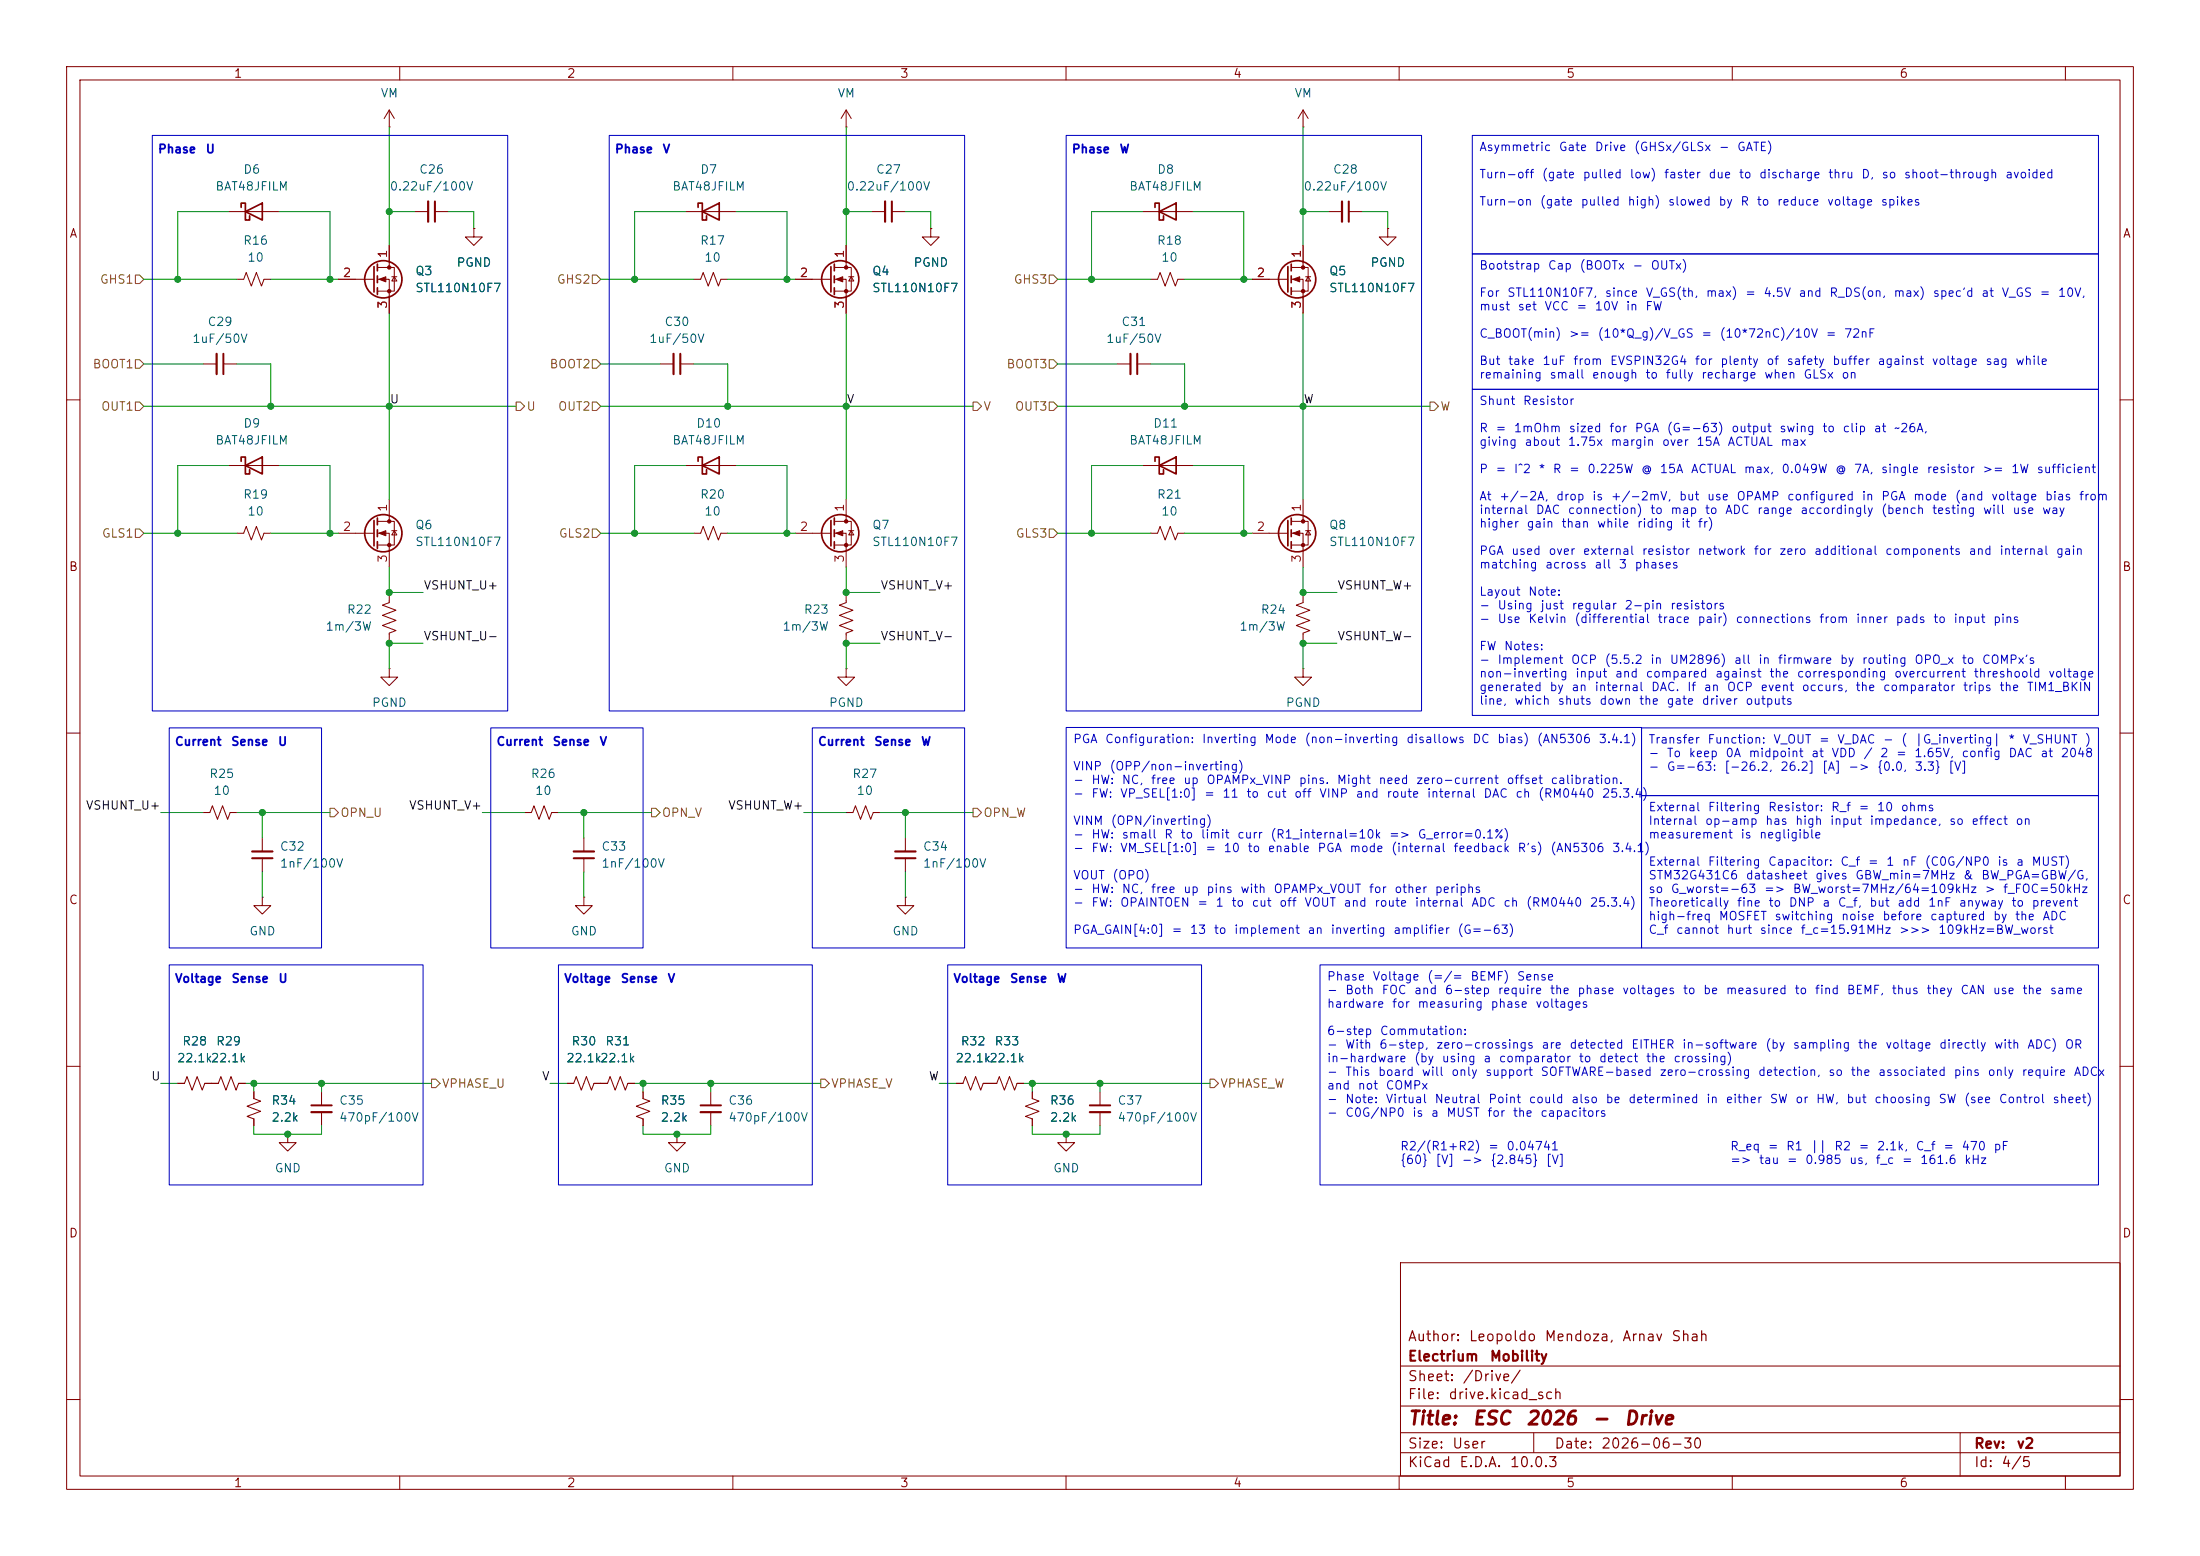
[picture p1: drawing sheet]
<svg xmlns="http://www.w3.org/2000/svg" width="330mm" height="233mm" viewBox="0 0 330 233" stroke-linecap="round" stroke-linejoin="round" font-family="sans-serif">
<g fill="none" stroke="#840000" stroke-width=".15">
<path d="M10 10h310.2v213.5h-310.2zM12 12h306.2v209.5h-306.2zM58.4 19h.1M58.4 16.5l-.7 1.3M58.4 16.5l.8 1.3M58.4 16.5v2.5M60 10v2M110 10v2M127 19h.1M127 16.5l-.8 1.3M127 16.5l.8 1.3M127 16.5v2.5"/>
<path d="M160 10v2M195.6 19h.1M195.6 16.5l-.8 1.3M195.6 16.5l.7 1.3M195.6 16.5v2.5M210 10v2M260 10v2M310 10v2M34.3 31.7h7.6M58.4 36.8v3.3M62.2 31.7h2.1M65.3 31.7h2"/>
<path d="M71.1 34.3v1.3h1.3l-1.3 1.2-1.3-1.2h1.3M71.1 34.3h.1M102.9 31.7h7.6M127 36.8v3.3M130.8 31.7h2M133.9 31.7h2M139.7 34.3v1.3h1.3l-1.3 1.2-1.3-1.2h1.3M139.7 34.3h.1M171.4 31.7h7.7M195.6 36.8v3.3M199.4 31.7h2M202.4 31.7h2.1"/>
<path d="M208.3 34.3v1.3h1.2l-1.2 1.2-1.3-1.2h1.3M208.3 34.3h.1M10 60h2M30.5 54.6h2M33.5 54.6h2.1M35.6 41.9h1l.4-1 .7 2 .8-2 .7 2 .4-1h1M50.8 41.9h5.3M56.6 40.1h2.6v3.6h-2.6M56.6 41.9h1.8v5.1M58.8 41.5h.8M59.2 41.5l.4 .7h-.8zM99.1 54.6h2"/>
<path d="M102.1 54.6h2M104.1 41.9h1.1l.3-1 .8 2 .8-2 .7 2 .4-1h1M119.4 41.9h5.3M125.2 40.1h2.6v3.6h-2.6M125.2 41.9h1.8v5.1M127.4 41.5h.7M127.8 41.5l.3 .7h-.7zM167.6 54.6h2.1M170.7 54.6h2M172.7 41.9h1l.4-1 .8 2 .7-2 .8 2 .4-1h1M188 41.9h5.3M193.8 40.1h2.5v3.6h-2.5"/>
<path d="M193.8 41.9h1.8v5.1M196 41.5h.7M196.3 41.5l.4 .7h-.7zM318.2 60h2M34.3 69.8h7.6M56.6 78.2h2.6v3.6h-2.6M58.4 74.9v3.3M58.8 79.6h.8M59.2 79.6l.4 .7h-.8zM102.9 69.8h7.6M125.2 78.2h2.6v3.6h-2.6M127 74.9v3.3"/>
<path d="M127.4 79.6h.7M127.8 79.6l.3 .7h-.7zM171.4 69.8h7.7M193.8 78.2h2.5v3.6h-2.5M195.6 74.9v3.3M196 79.6h.7M196.3 79.6l.4 .7h-.7zM35.6 80h1l.4-1 .7 2 .8-2 .7 2 .4-1h1M50.8 80h5.3M56.6 80h1.8v5.1M58.4 88.9v1.5l-1 .4 2 .8-2 .7 2 .8-2 .8 2 .7-1 .4v1.5M104.1 80h1.1l.3-1 .8 2 .8-2 .7 2 .4-1h1"/>
<path d="M119.4 80h5.3M125.2 80h1.8v5.1M127 88.9v1.5l-1 .4 2 .8-2 .7 2 .8-2 .8 2 .7-1 .4v1.5M172.7 80h1l.4-1 .8 2 .7-2 .8 2 .4-1h1M188 80h5.3M193.8 80h1.8v5.1M195.6 88.9v1.5l-1 .4 2 .8-2 .7 2 .8-2 .8 2 .7-1 .4v1.5M10 110h2M58.4 100.3v1.3h1.3l-1.3 1.3-1.3-1.3h1.3M58.4 100.3h.1M127 100.3v1.3h1.3l-1.3 1.3-1.3-1.3h1.3M127 100.3h.1"/>
<path d="M195.6 100.3v1.3h1.2l-1.2 1.3-1.3-1.3h1.3M195.6 100.3h.1M318.2 110h2M30.5 121.9h1l.4-1 .7 2 .8-2 .8 2 .3-1h1.1M39.4 134.6v1.3h1.2l-1.2 1.3-1.3-1.3h1.3M39.4 134.6h.1M39.4 125.7v2.1M39.4 128.8v2M78.7 121.9h1.1l.3-1 .8 2 .8-2 .7 2 .4-1h1M87.6 134.6v1.3h1.3l-1.3 1.3-1.2-1.3h1.2M87.6 134.6h.1M87.6 125.7v2.1"/>
<path d="M87.6 128.8v2M127 121.9h1l.4-1 .8 2 .7-2 .8 2 .4-1h1M135.9 134.6v1.3h1.3l-1.3 1.3-1.3-1.3h1.3M135.9 134.6h.1M135.9 125.7v2.1M135.9 128.8v2M10 160h2M318.2 160h2M26.7 162.6h1l.4-1.1 .7 2.1 .8-2.1 .8 2.1 .3-1h2.1l.3-1.1 .8 2.1 .8-2.1 .7 2.1 .4-1h1M38.1 163.8v1l1 .4-2 .8 2 .8-2 .7 1 .4v1M43.2 170.2v1.2h1.2l-1.2 1.3-1.3-1.3h1.3M43.2 170.2h.1"/>
<path d="M48.3 163.8v2.1M48.3 166.9v2M85.1 162.6h1l.4-1.1 .7 2.1 .8-2.1 .8 2.1 .4-1h2l.4-1.1 .7 2.1 .8-2.1 .8 2.1 .3-1h1M96.5 163.8v1l1 .4-2 .8 2 .8-2 .7 1 .4v1M101.6 170.2v1.2h1.3l-1.3 1.3-1.3-1.3h1.3M101.6 170.2h.1M106.7 163.8v2.1M106.7 166.9v2M143.5 162.6h1l.4-1.1 .8 2.1 .7-2.1 .8 2.1 .4-1h2l.4-1.1 .7 2.1 .8-2.1 .8 2.1 .4-1h1M154.9 163.8v1l1.1 .4-2.1 .8 2.1 .8-2.1 .7 1 .4v1M160 170.2v1.2h1.3l-1.3 1.3-1.3-1.3h1.3M160 170.2h.1"/>
<path d="M165.1 163.8v2.1M165.1 166.9v2M210.2 189.5h108v32h-108zM10 210h2M210.2 218h108M210.2 215h108M210.2 211h108M210.2 205h108M230.2 215v3M294.2 215v6.5M318.2 210h2M60 221.5v2"/>
<path d="M110 221.5v2M160 221.5v2M210 221.5v2M260 221.5v2M310 221.5v2"/>
</g>
<path d="M65.3 30.2v3.1M133.9 30.2v3.1M202.4 30.2v3.1M33.5 53.1v3M102.1 53.1v3M170.7 53.1v3M37.8 128.8h3.1M86.1 128.8h3.1M134.4 128.8h3M46.7 165.9h3.1M105.2 165.9h3M163.6 165.9h3" fill="none" stroke="#840000" stroke-width=".3"/>
<path d="M64.3 30.2v3.1M132.8 30.2v3.1M201.4 30.2v3.1M32.5 53.1v3M101.1 53.1v3M169.7 53.1v3M37.8 127.8h3.1M86.1 127.8h3.1M134.4 127.8h3M46.7 166.9h3.1M105.2 166.9h3M163.6 166.9h3" fill="none" stroke="#840000" stroke-width=".33"/>
<g fill="none" stroke="#840000" stroke-width=".25">
<path d="M36.2 31.1v-.6h.6v2.5h.7v-.6M36.8 31.7l2.6-1.2v2.5zM56.6 39.6v1M104.8 31.1v-.6h.6v2.5h.6v-.6M105.4 31.7l2.5-1.2v2.5zM125.2 39.6v1M173.4 31.1v-.6h.6v2.5h.6v-.6M174 31.7l2.5-1.2v2.5zM193.8 39.6v1M56.1 40v3.8M56.6 41.4v1M56.6 43.2v1"/>
<path d="M124.7 40v3.8M125.2 41.4v1M125.2 43.2v1M193.3 40v3.8M193.8 41.4v1M193.8 43.2v1M36.2 69.2v-.6h.6v2.5h.7v-.6M36.8 69.8l2.6-1.2v2.5zM56.1 78.1v3.8M56.6 77.7v1M56.6 79.5v1M104.8 69.2v-.6h.6v2.5h.6v-.6"/>
<path d="M105.4 69.8l2.5-1.2v2.5zM124.7 78.1v3.8M125.2 77.7v1M125.2 79.5v1M173.4 69.2v-.6h.6v2.5h.6v-.6M174 69.8l2.5-1.2v2.5zM193.3 78.1v3.8M193.8 77.7v1M193.8 79.5v1M56.6 81.3v1M125.2 81.3v1M193.8 81.3v1"/>
<circle cx="57.5" cy="41.9" r="2.79"/>
<circle cx="126.1" cy="41.9" r="2.79"/>
<circle cx="194.7" cy="41.9" r="2.79"/>
<circle cx="57.5" cy="80" r="2.79"/>
<circle cx="126.1" cy="80" r="2.79"/>
<circle cx="194.7" cy="80" r="2.79"/>
</g>
<g fill="#840000" stroke="#840000" stroke-width=".15">
<path d="M125.5 41.9l1-.4v.8z"/>
<path d="M56.9 41.9l1-.4v.8z"/>
<path d="M125.5 80l1-.4v.8z"/>
<path d="M194.1 80l1-.4v.8z"/>
<path d="M194.1 41.9l1-.4v.8z"/>
<path d="M56.9 80l1-.4v.8z"/>
<circle cx="127" cy="40.1" r=".25"/>
<circle cx="127" cy="43.7" r=".25"/>
<circle cx="58.4" cy="40.1" r=".25"/>
<circle cx="58.4" cy="43.7" r=".25"/>
<circle cx="127" cy="78.2" r=".25"/>
<circle cx="127" cy="81.8" r=".25"/>
<circle cx="195.6" cy="78.2" r=".25"/>
<circle cx="195.6" cy="81.8" r=".25"/>
<circle cx="195.6" cy="40.1" r=".25"/>
<circle cx="195.6" cy="43.7" r=".25"/>
<circle cx="58.4" cy="78.2" r=".25"/>
<circle cx="58.4" cy="81.8" r=".25"/>
</g>
<g fill="none" stroke="#725600" stroke-width=".15">
<path d="M20.3 41.3h.7l.6 .6-.6 .6h-.7zM20.3 54h.7l.6 .6-.6 .6h-.7zM88.9 41.3h.6l.7 .6-.7 .6h-.6zM88.9 54h.6l.7 .6-.7 .6h-.6zM157.5 41.3h.6l.6 .6-.6 .6h-.6zM157.5 54h.6l.6 .6-.6 .6h-.6zM20.3 60.3h.7l.6 .7-.6 .6h-.7zM20.3 79.4h.7l.6 .6-.6 .6h-.7zM77.5 60.3h.6l.6 .7-.6 .6h-.6zM88.9 60.3h.6l.7 .7-.7 .6h-.6zM88.9 79.4h.6l.7 .6-.7 .6h-.6zM146 60.3h.7l.6 .7-.6 .6h-.7z"/>
<path d="M157.5 79.4h.6l.6 .6-.6 .6h-.6zM157.5 60.3h.6l.6 .7-.6 .6h-.6zM214.6 60.3h.7l.6 .7-.6 .6h-.7zM49.5 121.3h.7l.6 .6-.6 .7h-.7zM97.8 121.3h.6l.7 .6-.7 .7h-.6zM146 121.3h.7l.6 .6-.6 .7h-.7zM64.8 161.9h.6l.6 .7-.6 .6h-.6zM123.2 161.9h.6l.7 .7-.7 .6h-.6zM181.6 161.9h.6l.7 .7-.7 .6h-.6z"/>
</g>
<g fill="none" stroke="#009600" stroke-width=".15">
<path d="M58.4 19v17.8M127 19v17.8M195.6 19v17.8M34.3 31.7h-7.6v10.2M41.9 31.7h7.6v10.2M58.4 31.7h3.8M67.3 31.7h3.8v2.6M102.9 31.7h-7.7v10.2M110.5 31.7h7.6v10.2M127 31.7h3.8M135.9 31.7h3.8v2.6M171.4 31.7h-7.6v10.2"/>
<path d="M179.1 31.7h7.6v10.2M195.6 31.7h3.8M204.5 31.7h3.8v2.6M21.6 54.6h8.9M21.6 41.9h14M35.6 54.6h5v6.4M40.6 41.9h10.2M58.4 47v27.9M90.2 54.6h8.9M90.2 41.9h13.9M104.1 54.6h5.1v6.4M109.2 41.9h10.2"/>
<path d="M127 47v27.9M158.7 54.6h8.9M158.7 41.9h14M172.7 54.6h5.1v6.4M177.8 41.9h10.2M195.6 47v27.9M21.6 61h55.9M34.3 69.8h-7.6v10.2M41.9 69.8h7.6v10.2M90.2 61h55.8M102.9 69.8h-7.7v10.2M110.5 69.8h7.6v10.2"/>
<path d="M158.7 61h55.9M171.4 69.8h-7.6v10.2M179.1 69.8h7.6v10.2M21.6 80h14M40.6 80h10.2M58.4 85.1v3.8h5.1M63.5 96.5h-5.1v3.8M90.2 80h13.9M109.2 80h10.2M127 85.1v3.8h5.1M132.1 96.5h-5.1v3.8M158.7 80h14"/>
<path d="M177.8 80h10.2M195.6 85.1v3.8h5.1M200.7 96.5h-5.1v3.8M24.1 121.9h6.4M35.6 121.9h13.9M39.4 121.9v3.8M39.4 130.8v3.8M72.4 121.9h6.3M83.8 121.9h14M87.6 121.9v3.8M87.6 130.8v3.8M120.6 121.9h6.4"/>
<path d="M132.1 121.9h13.9M135.9 121.9v3.8M135.9 130.8v3.8M24.1 162.6h2.6M36.8 162.6h28M38.1 168.9v1.3h10.2v-1.3M38.1 162.6v1.2M48.3 162.6v1.2M82.5 162.6h2.6M95.2 162.6h28M96.5 168.9v1.3h10.2v-1.3M96.5 162.6v1.2"/>
<path d="M106.7 162.6v1.2M141 162.6h2.5M153.7 162.6h27.9M154.9 168.9v1.3h10.2v-1.3M154.9 162.6v1.2M165.1 162.6v1.2"/>
</g>
<g fill="none" stroke="#0000c2" stroke-width=".15">
<path d="M22.9 20.3h53.3v86.4h-53.3zM91.4 20.3h53.4v86.4h-53.4zM160 20.3h53.4v86.4h-53.4zM221 38.1h94v20.3h-94zM221 20.3h94v17.8h-94zM221 58.4h94v49h-94zM25.4 109.2h22.9v33h-22.9zM73.7 109.2h22.8v33h-22.8zM121.9 109.2h22.9v33h-22.9zM160 109.2h86.4v33h-86.4zM246.4 119.4h68.6v22.8h-68.6zM246.4 109.2h68.6v10.2h-68.6z"/>
<path d="M25.4 144.8h38.1v33h-38.1zM83.8 144.8h38.1v33h-38.1zM142.2 144.8h38.1v33h-38.1zM198.1 144.8h116.9v33h-116.9z"/>
</g>
<g fill="#009600" stroke="#009600" stroke-width=".15">
<circle cx="43.2" cy="170.2" r=".46"/>
<circle cx="48.3" cy="162.6" r=".46"/>
<circle cx="39.4" cy="121.9" r=".46"/>
<circle cx="38.1" cy="162.6" r=".46"/>
<circle cx="26.7" cy="41.9" r=".46"/>
<circle cx="49.5" cy="80" r=".46"/>
<circle cx="26.7" cy="80" r=".46"/>
<circle cx="58.4" cy="96.5" r=".46"/>
<circle cx="58.4" cy="88.9" r=".46"/>
<circle cx="58.4" cy="31.7" r=".46"/>
<circle cx="40.6" cy="61" r=".46"/>
<circle cx="58.4" cy="61" r=".46"/>
<circle cx="49.5" cy="41.9" r=".46"/>
<circle cx="95.2" cy="41.9" r=".46"/>
<circle cx="118.1" cy="41.9" r=".46"/>
<circle cx="109.2" cy="61" r=".46"/>
<circle cx="95.2" cy="80" r=".46"/>
<circle cx="118.1" cy="80" r=".46"/>
<circle cx="127" cy="88.9" r=".46"/>
<circle cx="135.9" cy="121.9" r=".46"/>
<circle cx="87.6" cy="121.9" r=".46"/>
<circle cx="127" cy="96.5" r=".46"/>
<circle cx="106.7" cy="162.6" r=".46"/>
<circle cx="101.6" cy="170.2" r=".46"/>
<circle cx="96.5" cy="162.6" r=".46"/>
<circle cx="165.1" cy="162.6" r=".46"/>
<circle cx="160" cy="170.2" r=".46"/>
<circle cx="154.9" cy="162.6" r=".46"/>
<circle cx="127" cy="31.7" r=".46"/>
<circle cx="163.8" cy="41.9" r=".46"/>
<circle cx="186.7" cy="80" r=".46"/>
<circle cx="163.8" cy="80" r=".46"/>
<circle cx="127" cy="61" r=".46"/>
<circle cx="195.6" cy="96.5" r=".46"/>
<circle cx="195.6" cy="88.9" r=".46"/>
<circle cx="177.8" cy="61" r=".46"/>
<circle cx="195.6" cy="61" r=".46"/>
<circle cx="186.7" cy="41.9" r=".46"/>
<circle cx="195.6" cy="31.7" r=".46"/>
</g>
<g font-size="2" fill="#840000">
<text x="211.2" y="214.3">Title:</text>
<text x="220.9" y="214.3">ESC</text>
<text x="228.9" y="214.3">2026</text>
<text x="238.8" y="214.3">-</text>
<text x="243.6" y="214.3">Drive</text>
</g>
<g font-size="1.5" fill="#840000">
<text x="211.2" y="201.6">Author:</text>
<text x="220.4" y="201.6">Leopoldo</text>
<text x="231.7" y="201.6">Mendoza,</text>
<text x="243.4" y="201.6">Arnav</text>
<text x="250.8" y="201.6">Shah</text>
<text x="211.2" y="207.6">Sheet:</text>
<text x="211.2" y="204.6">Electrium</text>
<text x="219.4" y="207.6">/Drive/</text>
<text x="223.5" y="204.6">Mobility</text>
<text x="211.2" y="210.3">File:</text>
<text x="217.3" y="210.3">drive.kicad_sch</text>
<text x="211.2" y="220.5">KiCad</text>
<text x="211.2" y="217.7">Size:</text>
<text x="217.9" y="217.7">User</text>
<text x="218.9" y="220.5">E.D.A.</text>
<text x="226.5" y="220.5">10.0.3</text>
<text x="233.2" y="217.7">Date:</text>
<text x="240.2" y="217.7">2026-06-30</text>
<text x="296.2" y="217.7">Rev:</text>
<text x="296.2" y="220.5">Id:</text>
<text x="300.3" y="220.5">4/5</text>
<text x="302.6" y="217.7">v2</text>
</g>
<g font-size="1.3" fill="#840000">
<text x="35" y="12">1</text>
<text x="85" y="12">2</text>
<text x="135" y="12">3</text>
<text x="185" y="12">4</text>
<text x="235" y="12">5</text>
<text x="285" y="12">6</text>
<text x="10.3" y="36">A</text>
<text x="318.5" y="36">A</text>
<text x="10.3" y="86">B</text>
<text x="318.5" y="86">B</text>
<text x="10.3" y="136">C</text>
<text x="318.5" y="136">C</text>
<text x="10.3" y="186">D</text>
<text x="318.5" y="186">D</text>
<text x="35" y="223.5">1</text>
<text x="85" y="223.5">2</text>
<text x="135" y="223.5">3</text>
<text x="185" y="223.5">4</text>
<text x="235" y="223.5">5</text>
<text x="285" y="223.5">6</text>
</g>
<g font-size="1.3" fill="#006464">
<text x="57" y="14.9">VM</text>
<text x="125.6" y="14.9">VM</text>
<text x="194.2" y="14.9">VM</text>
<text x="32.2" y="28.9">BAT48JFILM</text>
<text x="36.4" y="26.4">D6</text>
<text x="58.4" y="28.9">0.22uF/100V</text>
<text x="62.8" y="26.4">C26</text>
<text x="100.8" y="28.9">BAT48JFILM</text>
<text x="105" y="26.4">D7</text>
<text x="127" y="28.9">0.22uF/100V</text>
<text x="131.4" y="26.4">C27</text>
<text x="169.4" y="28.9">BAT48JFILM</text>
<text x="173.6" y="26.4">D8</text>
<text x="195.6" y="28.9">0.22uF/100V</text>
<text x="200" y="26.4">C28</text>
<text x="36.4" y="37">R16</text>
<text x="37" y="39.6">10</text>
<text x="62.2" y="41.6">Q3</text>
<text x="68.4" y="40.3">PGND</text>
<text x="105" y="37">R17</text>
<text x="105.6" y="39.6">10</text>
<text x="130.8" y="41.6">Q4</text>
<text x="137" y="40.3">PGND</text>
<text x="173.6" y="37">R18</text>
<text x="174.2" y="39.6">10</text>
<text x="199.4" y="41.6">Q5</text>
<text x="205.6" y="40.3">PGND</text>
<text x="62.2" y="44.2">STL110N10F7</text>
<text x="130.8" y="44.2">STL110N10F7</text>
<text x="199.4" y="44.2">STL110N10F7</text>
<text x="28.8" y="51.8">1uF/50V</text>
<text x="31.1" y="49.2">C29</text>
<text x="97.3" y="51.8">1uF/50V</text>
<text x="99.6" y="49.2">C30</text>
<text x="165.9" y="51.8">1uF/50V</text>
<text x="168.2" y="49.2">C31</text>
<text x="36.4" y="64.5">D9</text>
<text x="104.4" y="64.5">D10</text>
<text x="173" y="64.5">D11</text>
<text x="32.2" y="67">BAT48JFILM</text>
<text x="100.8" y="67">BAT48JFILM</text>
<text x="169.4" y="67">BAT48JFILM</text>
<text x="36.4" y="75.1">R19</text>
<text x="37" y="77.7">10</text>
<text x="105" y="75.1">R20</text>
<text x="105.6" y="77.7">10</text>
<text x="173.6" y="75.1">R21</text>
<text x="174.2" y="77.7">10</text>
<text x="62.2" y="82.3">STL110N10F7</text>
<text x="62.2" y="79.7">Q6</text>
<text x="130.8" y="82.3">STL110N10F7</text>
<text x="130.8" y="79.7">Q7</text>
<text x="199.4" y="82.3">STL110N10F7</text>
<text x="199.4" y="79.7">Q8</text>
<text x="48.8" y="95">1m/3W</text>
<text x="52" y="92.4">R22</text>
<text x="117.4" y="95">1m/3W</text>
<text x="120.6" y="92.4">R23</text>
<text x="185.9" y="95">1m/3W</text>
<text x="189.1" y="92.4">R24</text>
<text x="55.7" y="106.4">PGND</text>
<text x="124.3" y="106.4">PGND</text>
<text x="192.9" y="106.4">PGND</text>
<text x="31.3" y="117">R25</text>
<text x="32" y="119.6">10</text>
<text x="79.6" y="117">R26</text>
<text x="80.2" y="119.6">10</text>
<text x="127.8" y="117">R27</text>
<text x="128.5" y="119.6">10</text>
<text x="41.9" y="130.5">1nF/100V</text>
<text x="41.9" y="128">C32</text>
<text x="90.2" y="130.5">1nF/100V</text>
<text x="90.2" y="128">C33</text>
<text x="138.4" y="130.5">1nF/100V</text>
<text x="138.4" y="128">C34</text>
<text x="37.3" y="140.7">GND</text>
<text x="85.6" y="140.7">GND</text>
<text x="133.9" y="140.7">GND</text>
<text x="26.5" y="159.7">22.1k22.1k</text>
<text x="27.3" y="157.2">R28</text>
<text x="32.3" y="157.2">R29</text>
<text x="84.9" y="159.7">22.1k22.1k</text>
<text x="85.7" y="157.2">R30</text>
<text x="90.8" y="157.2">R31</text>
<text x="143.3" y="159.7">22.1k22.1k</text>
<text x="144.1" y="157.2">R32</text>
<text x="149.2" y="157.2">R33</text>
<text x="40.6" y="166.1">R34</text>
<text x="50.8" y="166.1">C35</text>
<text x="99.1" y="166.1">R35</text>
<text x="109.2" y="166.1">C36</text>
<text x="157.5" y="166.1">R36</text>
<text x="167.6" y="166.1">C37</text>
<text x="40.6" y="168.6">2.2k</text>
<text x="50.8" y="168.6">470pF/100V</text>
<text x="99.1" y="168.6">2.2k</text>
<text x="109.2" y="168.6">470pF/100V</text>
<text x="157.5" y="168.6">2.2k</text>
<text x="167.6" y="168.6">470pF/100V</text>
<text x="41.1" y="176.2">GND</text>
<text x="99.6" y="176.2">GND</text>
<text x="158" y="176.2">GND</text>
</g>
<g font-size="1.3" fill="#0000c2">
<text x="23.6" y="23.3">Phase</text>
<text x="30.8" y="23.3">U</text>
<text x="92.2" y="23.3">Phase</text>
<text x="99.4" y="23.3">V</text>
<text x="160.8" y="23.3">Phase</text>
<text x="167.9" y="23.3">W</text>
<text x="221.9" y="23">Asymmetric</text>
<text x="233.9" y="23">Gate</text>
<text x="239.3" y="23">Drive</text>
<text x="245.2" y="23">(GHSx/GLSx</text>
<text x="257.9" y="23">-</text>
<text x="260.6" y="23">GATE)</text>
<text x="221.9" y="27.1">Turn-off</text>
<text x="231.3" y="27.1">(gate</text>
<text x="237.5" y="27.1">pulled</text>
<text x="244.5" y="27.1">low)</text>
<text x="249.7" y="27.1">faster</text>
<text x="256.3" y="27.1">due</text>
<text x="260.9" y="27.1">to</text>
<text x="263.9" y="27.1">discharge</text>
<text x="274.3" y="27.1">thru</text>
<text x="279.3" y="27.1">D,</text>
<text x="282.3" y="27.1">so</text>
<text x="285.7" y="27.1">shoot-through</text>
<text x="300.9" y="27.1">avoided</text>
<text x="221.9" y="31.2">Turn-on</text>
<text x="231" y="31.2">(gate</text>
<text x="237.2" y="31.2">pulled</text>
<text x="244.2" y="31.2">high)</text>
<text x="250.3" y="31.2">slowed</text>
<text x="257.8" y="31.2">by</text>
<text x="261.1" y="31.2">R</text>
<text x="263.6" y="31.2">to</text>
<text x="266.6" y="31.2">reduce</text>
<text x="274.1" y="31.2">voltage</text>
<text x="282.2" y="31.2">spikes</text>
<text x="221.9" y="40.8">Bootstrap</text>
<text x="232.2" y="40.8">Cap</text>
<text x="237" y="40.8">(BOOTx</text>
<text x="244.9" y="40.8">-</text>
<text x="247.7" y="40.8">OUTx)</text>
<text x="221.9" y="44.9">For</text>
<text x="221.9" y="46.9">must</text>
<text x="226.1" y="44.9">STL110N10F7,</text>
<text x="227.7" y="46.9">set</text>
<text x="231.7" y="46.9">VCC</text>
<text x="236.5" y="46.9">=</text>
<text x="239.3" y="46.9">10V</text>
<text x="240.8" y="44.9">since</text>
<text x="243.9" y="46.9">in</text>
<text x="246.9" y="46.9">FW</text>
<text x="246.9" y="44.9">V_GS(th,</text>
<text x="255.9" y="44.9">max)</text>
<text x="261.8" y="44.9">=</text>
<text x="264.6" y="44.9">4.5V</text>
<text x="269.9" y="44.9">and</text>
<text x="274.5" y="44.9">R_DS(on,</text>
<text x="284.1" y="44.9">max)</text>
<text x="290" y="44.9">spec'd</text>
<text x="297.3" y="44.9">at</text>
<text x="300.3" y="44.9">V_GS</text>
<text x="306" y="44.9">=</text>
<text x="308.8" y="44.9">10V,</text>
<text x="221.9" y="51">C_BOOT(min)</text>
<text x="235.4" y="51">&gt;=</text>
<text x="239.7" y="51">(10*Q_g)/V_GS</text>
<text x="255.3" y="51">=</text>
<text x="258" y="51">(10*72nC)/10V</text>
<text x="273.9" y="51">=</text>
<text x="276.7" y="51">72nF</text>
<text x="221.9" y="55.1">But</text>
<text x="221.9" y="57.1">remaining</text>
<text x="226.2" y="55.1">take</text>
<text x="231.4" y="55.1">1uF</text>
<text x="232.5" y="57.1">small</text>
<text x="236" y="55.1">from</text>
<text x="238.8" y="57.1">enough</text>
<text x="241.6" y="55.1">EVSPIN32G4</text>
<text x="246.9" y="57.1">to</text>
<text x="249.9" y="57.1">fully</text>
<text x="254.3" y="55.1">for</text>
<text x="255.2" y="57.1">recharge</text>
<text x="258.1" y="55.1">plenty</text>
<text x="264.7" y="57.1">when</text>
<text x="265" y="55.1">of</text>
<text x="268.1" y="55.1">safety</text>
<text x="270.6" y="57.1">GLSx</text>
<text x="274.9" y="55.1">buffer</text>
<text x="276.3" y="57.1">on</text>
<text x="281.7" y="55.1">against</text>
<text x="289.8" y="55.1">voltage</text>
<text x="297.9" y="55.1">sag</text>
<text x="302.4" y="55.1">while</text>
<text x="221.9" y="61.1">Shunt</text>
<text x="221.9" y="65.2">R</text>
<text x="224.4" y="65.2">=</text>
<text x="227.1" y="65.2">1mOhm</text>
<text x="228.5" y="61.1">Resistor</text>
<text x="235.4" y="65.2">sized</text>
<text x="241.4" y="65.2">for</text>
<text x="245.3" y="65.2">PGA</text>
<text x="250.1" y="65.2">(G=-63)</text>
<text x="259.8" y="65.2">output</text>
<text x="267" y="65.2">swing</text>
<text x="273.4" y="65.2">to</text>
<text x="276.5" y="65.2">clip</text>
<text x="281.1" y="65.2">at</text>
<text x="284.2" y="65.2">~26A,</text>
<text x="221.9" y="67.2">giving</text>
<text x="221.9" y="71.3">P</text>
<text x="224.4" y="71.3">=</text>
<text x="227.1" y="71.3">I^2</text>
<text x="228.7" y="67.2">about</text>
<text x="230.8" y="71.3">*</text>
<text x="233" y="71.3">R</text>
<text x="235.2" y="67.2">1.75x</text>
<text x="235.4" y="71.3">=</text>
<text x="238.1" y="71.3">0.225W</text>
<text x="241.7" y="67.2">margin</text>
<text x="246.2" y="71.3">@</text>
<text x="249" y="71.3">15A</text>
<text x="249.4" y="67.2">over</text>
<text x="253.7" y="71.3">ACTUAL</text>
<text x="254.5" y="67.2">15A</text>
<text x="259.2" y="67.2">ACTUAL</text>
<text x="261.6" y="71.3">max,</text>
<text x="267.1" y="67.2">max</text>
<text x="267.3" y="71.3">0.049W</text>
<text x="275.4" y="71.3">@</text>
<text x="278.2" y="71.3">7A,</text>
<text x="282.2" y="71.3">single</text>
<text x="289.1" y="71.3">resistor</text>
<text x="297.5" y="71.3">&gt;=</text>
<text x="301.8" y="71.3">1W</text>
<text x="305.6" y="71.3">sufficient</text>
<text x="221.9" y="75.4">At</text>
<text x="221.9" y="77.4">internal</text>
<text x="224.9" y="75.4">+/-2A,</text>
<text x="230.4" y="77.4">DAC</text>
<text x="233.5" y="75.4">drop</text>
<text x="235.2" y="77.4">connection)</text>
<text x="238.9" y="75.4">is</text>
<text x="241.7" y="75.4">+/-2mV,</text>
<text x="247.6" y="77.4">to</text>
<text x="250.6" y="77.4">map</text>
<text x="251.9" y="75.4">but</text>
<text x="255.8" y="77.4">to</text>
<text x="256.1" y="75.4">use</text>
<text x="258.8" y="77.4">ADC</text>
<text x="260.5" y="75.4">OPAMP</text>
<text x="263.6" y="77.4">range</text>
<text x="268.1" y="75.4">configured</text>
<text x="270.1" y="77.4">accordingly</text>
<text x="279.3" y="75.4">in</text>
<text x="282.2" y="77.4">(bench</text>
<text x="282.3" y="75.4">PGA</text>
<text x="287.1" y="75.4">mode</text>
<text x="289.9" y="77.4">testing</text>
<text x="293.3" y="75.4">(and</text>
<text x="297.5" y="77.4">will</text>
<text x="298.8" y="75.4">voltage</text>
<text x="302" y="77.4">use</text>
<text x="306.4" y="77.4">way</text>
<text x="306.8" y="75.4">bias</text>
<text x="311.9" y="75.4">from</text>
<text x="221.9" y="79.5">higher</text>
<text x="221.9" y="83.6">PGA</text>
<text x="226.7" y="83.6">used</text>
<text x="229" y="79.5">gain</text>
<text x="232.3" y="83.6">over</text>
<text x="234.3" y="79.5">than</text>
<text x="237.5" y="83.6">external</text>
<text x="239.6" y="79.5">while</text>
<text x="245.6" y="79.5">riding</text>
<text x="246.3" y="83.6">resistor</text>
<text x="252.2" y="79.5">it</text>
<text x="254.7" y="83.6">network</text>
<text x="254.7" y="79.5">fr)</text>
<text x="263.1" y="83.6">for</text>
<text x="267" y="83.6">zero</text>
<text x="272.2" y="83.6">additional</text>
<text x="282.8" y="83.6">components</text>
<text x="295.4" y="83.6">and</text>
<text x="300" y="83.6">internal</text>
<text x="308.5" y="83.6">gain</text>
<text x="221.9" y="85.6">matching</text>
<text x="221.9" y="89.7">Layout</text>
<text x="229.3" y="89.7">Note:</text>
<text x="231.8" y="85.6">across</text>
<text x="239.2" y="85.6">all</text>
<text x="242.9" y="85.6">3</text>
<text x="245.2" y="85.6">phases</text>
<text x="221.9" y="91.8">-</text>
<text x="221.9" y="93.8">-</text>
<text x="224.7" y="91.8">Using</text>
<text x="224.7" y="93.8">Use</text>
<text x="229.3" y="93.8">Kelvin</text>
<text x="231.1" y="91.8">just</text>
<text x="235.8" y="91.8">regular</text>
<text x="236.2" y="93.8">(differential</text>
<text x="243.7" y="91.8">2-pin</text>
<text x="248.7" y="93.8">trace</text>
<text x="250.6" y="91.8">resistors</text>
<text x="254.7" y="93.8">pair)</text>
<text x="260.4" y="93.8">connections</text>
<text x="272.9" y="93.8">from</text>
<text x="278.5" y="93.8">inner</text>
<text x="284.4" y="93.8">pads</text>
<text x="290.1" y="93.8">to</text>
<text x="293.1" y="93.8">input</text>
<text x="299.1" y="93.8">pins</text>
<text x="221.9" y="97.9">FW</text>
<text x="221.9" y="99.9">-</text>
<text x="221.9" y="102">non-inverting</text>
<text x="224.7" y="99.9">Implement</text>
<text x="225.6" y="97.9">Notes:</text>
<text x="235.7" y="99.9">OCP</text>
<text x="236.3" y="102">input</text>
<text x="240.7" y="99.9">(5.5.2</text>
<text x="242.3" y="102">and</text>
<text x="246.9" y="102">compared</text>
<text x="247.6" y="99.9">in</text>
<text x="250.5" y="99.9">UM2896)</text>
<text x="257.3" y="102">against</text>
<text x="260.2" y="99.9">all</text>
<text x="263.8" y="99.9">in</text>
<text x="265.5" y="102">the</text>
<text x="266.7" y="99.9">firmware</text>
<text x="269.6" y="102">corresponding</text>
<text x="276.1" y="99.9">by</text>
<text x="279.4" y="99.9">routing</text>
<text x="284.2" y="102">overcurrent</text>
<text x="287.2" y="99.9">OPO_x</text>
<text x="294.3" y="99.9">to</text>
<text x="296.1" y="102">threshoold</text>
<text x="297.4" y="99.9">COMPx's</text>
<text x="307.3" y="102">voltage</text>
<text x="221.9" y="104">generated</text>
<text x="221.9" y="106.1">line,</text>
<text x="227.2" y="106.1">which</text>
<text x="232.5" y="104">by</text>
<text x="233.7" y="106.1">shuts</text>
<text x="235.8" y="104">an</text>
<text x="239.2" y="104">internal</text>
<text x="240" y="106.1">down</text>
<text x="245.9" y="106.1">the</text>
<text x="247.7" y="104">DAC.</text>
<text x="250" y="106.1">gate</text>
<text x="253.1" y="104">If</text>
<text x="255.3" y="106.1">driver</text>
<text x="255.6" y="104">an</text>
<text x="259.1" y="104">OCP</text>
<text x="261.9" y="106.1">outputs</text>
<text x="264.1" y="104">event</text>
<text x="270.3" y="104">occurs,</text>
<text x="278.4" y="104">the</text>
<text x="282.5" y="104">comparator</text>
<text x="294.5" y="104">trips</text>
<text x="300" y="104">the</text>
<text x="304.1" y="104">TIM1_BKIN</text>
<text x="26.2" y="112.2">Current</text>
<text x="34.6" y="112.2">Sense</text>
<text x="41.6" y="112.2">U</text>
<text x="74.4" y="112.2">Current</text>
<text x="82.9" y="112.2">Sense</text>
<text x="89.9" y="112.2">V</text>
<text x="122.7" y="112.2">Current</text>
<text x="131.1" y="112.2">Sense</text>
<text x="138.2" y="112.2">W</text>
<text x="161" y="111.8">PGA</text>
<text x="165.8" y="111.8">Configuration:</text>
<text x="180.3" y="111.8">Inverting</text>
<text x="189.7" y="111.8">Mode</text>
<text x="195.7" y="111.8">(non-inverting</text>
<text x="211" y="111.8">disallows</text>
<text x="220.9" y="111.8">DC</text>
<text x="224.6" y="111.8">bias)</text>
<text x="230.6" y="111.8">(AN5306</text>
<text x="239.8" y="111.8">3.4.1)</text>
<text x="247.3" y="111.9">Transfer</text>
<text x="247.3" y="113.9">-</text>
<text x="250.1" y="113.9">To</text>
<text x="253.4" y="113.9">keep</text>
<text x="256.2" y="111.9">Function:</text>
<text x="258.9" y="113.9">0A</text>
<text x="262.4" y="113.9">midpoint</text>
<text x="266.1" y="111.9">V_OUT</text>
<text x="271.8" y="113.9">at</text>
<text x="272.9" y="111.9">=</text>
<text x="274.8" y="113.9">VDD</text>
<text x="275.7" y="111.9">V_DAC</text>
<text x="279.6" y="113.9">/</text>
<text x="282.1" y="113.9">2</text>
<text x="282.5" y="111.9">-</text>
<text x="284.5" y="113.9">=</text>
<text x="285.3" y="111.9">(</text>
<text x="287.2" y="113.9">1.65V,</text>
<text x="287.3" y="111.9">|G_inverting|</text>
<text x="294.3" y="113.9">config</text>
<text x="301.3" y="111.9">*</text>
<text x="301.4" y="113.9">DAC</text>
<text x="303.5" y="111.9">V_SHUNT</text>
<text x="306.2" y="113.9">at</text>
<text x="309.2" y="113.9">2048</text>
<text x="312.9" y="111.9">)</text>
<text x="161" y="115.9">VINP</text>
<text x="161" y="118">-</text>
<text x="163.7" y="118">HW:</text>
<text x="166.4" y="115.9">(OPP/non-inverting)</text>
<text x="168.3" y="118">NC,</text>
<text x="172.6" y="118">free</text>
<text x="177.5" y="118">up</text>
<text x="181" y="118">OPAMPx_VINP</text>
<text x="194.8" y="118">pins.</text>
<text x="200.6" y="118">Might</text>
<text x="206.8" y="118">need</text>
<text x="212.5" y="118">zero-current</text>
<text x="226" y="118">offset</text>
<text x="232.6" y="118">calibration.</text>
<text x="247.3" y="116">-</text>
<text x="250.1" y="116">G=-63:</text>
<text x="258.7" y="116">[-26.2,</text>
<text x="267.1" y="116">26.2]</text>
<text x="273.4" y="116">[A]</text>
<text x="277.3" y="116">-&gt;</text>
<text x="281.6" y="116">{0.0,</text>
<text x="287.3" y="116">3.3}</text>
<text x="292.3" y="116">[V]</text>
<text x="161" y="120">-</text>
<text x="161" y="124.1">VINM</text>
<text x="163.7" y="120">FW:</text>
<text x="166.6" y="124.1">(OPN/inverting)</text>
<text x="168" y="120">VP_SEL[1:0]</text>
<text x="180.6" y="120">=</text>
<text x="183.4" y="120">11</text>
<text x="187" y="120">to</text>
<text x="190" y="120">cut</text>
<text x="194.1" y="120">off</text>
<text x="197.9" y="120">VINP</text>
<text x="203.4" y="120">and</text>
<text x="208" y="120">route</text>
<text x="214.1" y="120">internal</text>
<text x="222.6" y="120">DAC</text>
<text x="227.4" y="120">ch</text>
<text x="230.8" y="120">(RM0440</text>
<text x="240.3" y="120">25.3.4)</text>
<text x="247.3" y="122">External</text>
<text x="247.3" y="124.1">Internal</text>
<text x="255.8" y="124.1">op-amp</text>
<text x="256.2" y="122">Filtering</text>
<text x="264.9" y="124.1">has</text>
<text x="265.3" y="122">Resistor:</text>
<text x="269.4" y="124.1">high</text>
<text x="274.6" y="124.1">input</text>
<text x="274.7" y="122">R_f</text>
<text x="278.9" y="122">=</text>
<text x="280.5" y="124.1">impedance,</text>
<text x="281.6" y="122">10</text>
<text x="285.2" y="122">ohms</text>
<text x="292.5" y="124.1">so</text>
<text x="295.8" y="124.1">effect</text>
<text x="302.4" y="124.1">on</text>
<text x="161" y="126.1">-</text>
<text x="161" y="128.2">-</text>
<text x="163.7" y="126.1">HW:</text>
<text x="163.7" y="128.2">FW:</text>
<text x="168" y="128.2">VM_SEL[1:0]</text>
<text x="168.3" y="126.1">small</text>
<text x="174.6" y="126.1">R</text>
<text x="177.1" y="126.1">to</text>
<text x="180.1" y="126.1">limit</text>
<text x="180.8" y="128.2">=</text>
<text x="183.6" y="128.2">10</text>
<text x="185.6" y="126.1">curr</text>
<text x="187.1" y="128.2">to</text>
<text x="190.2" y="128.2">enable</text>
<text x="190.6" y="126.1">(R1_internal=10k</text>
<text x="197.7" y="128.2">PGA</text>
<text x="202.5" y="128.2">mode</text>
<text x="208.4" y="126.1">=&gt;</text>
<text x="208.7" y="128.2">(internal</text>
<text x="212.7" y="126.1">G_error=0.1%)</text>
<text x="218" y="128.2">feedback</text>
<text x="227.7" y="128.2">R's)</text>
<text x="232.6" y="128.2">(AN5306</text>
<text x="241.9" y="128.2">3.4.1)</text>
<text x="247.3" y="126.1">measurement</text>
<text x="247.3" y="130.2">External</text>
<text x="256.2" y="130.2">Filtering</text>
<text x="261.1" y="126.1">is</text>
<text x="263.9" y="126.1">negligible</text>
<text x="265.3" y="130.2">Capacitor:</text>
<text x="276.1" y="130.2">C_f</text>
<text x="280.3" y="130.2">=</text>
<text x="283" y="130.2">1</text>
<text x="285.4" y="130.2">nF</text>
<text x="288.8" y="130.2">(C0G/NP0</text>
<text x="299.7" y="130.2">is</text>
<text x="302.5" y="130.2">a</text>
<text x="304.8" y="130.2">MUST)</text>
<text x="161" y="132.3">VOUT</text>
<text x="161" y="134.3">-</text>
<text x="161" y="136.4">-</text>
<text x="163.7" y="134.3">HW:</text>
<text x="163.7" y="136.4">FW:</text>
<text x="166.9" y="132.3">(OPO)</text>
<text x="168" y="136.4">OPAINTOEN</text>
<text x="168.3" y="134.3">NC,</text>
<text x="172.6" y="134.3">free</text>
<text x="177.5" y="134.3">up</text>
<text x="179.6" y="136.4">=</text>
<text x="181" y="134.3">pins</text>
<text x="182.3" y="136.4">1</text>
<text x="184.7" y="136.4">to</text>
<text x="186.1" y="134.3">with</text>
<text x="187.8" y="136.4">cut</text>
<text x="191.1" y="134.3">OPAMPx_VOUT</text>
<text x="191.9" y="136.4">off</text>
<text x="195.7" y="136.4">VOUT</text>
<text x="201.6" y="136.4">and</text>
<text x="205.4" y="134.3">for</text>
<text x="206.2" y="136.4">route</text>
<text x="209.2" y="134.3">other</text>
<text x="212.3" y="136.4">internal</text>
<text x="215.3" y="134.3">periphs</text>
<text x="220.7" y="136.4">ADC</text>
<text x="225.5" y="136.4">ch</text>
<text x="228.9" y="136.4">(RM0440</text>
<text x="238.5" y="136.4">25.3.4)</text>
<text x="247.3" y="132.3">STM32G431C6</text>
<text x="247.3" y="134.3">so</text>
<text x="247.3" y="136.4">Theoretically</text>
<text x="250.7" y="134.3">G_worst=-63</text>
<text x="260.6" y="136.4">fine</text>
<text x="261.9" y="132.3">datasheet</text>
<text x="264.7" y="134.3">=&gt;</text>
<text x="265.3" y="136.4">to</text>
<text x="268.4" y="136.4">DNP</text>
<text x="269" y="134.3">BW_worst=7MHz/64=109kHz</text>
<text x="272.4" y="132.3">gives</text>
<text x="273.4" y="136.4">a</text>
<text x="275.7" y="136.4">C_f,</text>
<text x="278.4" y="132.3">GBW_min=7MHz</text>
<text x="280.5" y="136.4">but</text>
<text x="284.7" y="136.4">add</text>
<text x="289.3" y="136.4">1nF</text>
<text x="293.9" y="136.4">anyway</text>
<text x="294.5" y="132.3">&amp;</text>
<text x="297.3" y="132.3">BW_PGA=GBW/G,</text>
<text x="297.8" y="134.3">&gt;</text>
<text x="300.5" y="134.3">f_FOC=50kHz</text>
<text x="301.8" y="136.4">to</text>
<text x="304.8" y="136.4">prevent</text>
<text x="161" y="140.5">PGA_GAIN[4:0]</text>
<text x="175.8" y="140.5">=</text>
<text x="178.5" y="140.5">13</text>
<text x="182.1" y="140.5">to</text>
<text x="185.1" y="140.5">implement</text>
<text x="196.2" y="140.5">an</text>
<text x="199.6" y="140.5">inverting</text>
<text x="209" y="140.5">amplifier</text>
<text x="218.7" y="140.5">(G=-63)</text>
<text x="247.3" y="138.4">high-freq</text>
<text x="247.3" y="140.4">C_f</text>
<text x="251.5" y="140.4">cannot</text>
<text x="257.9" y="138.4">MOSFET</text>
<text x="259" y="140.4">hurt</text>
<text x="264" y="140.4">since</text>
<text x="266.2" y="138.4">switching</text>
<text x="270.2" y="140.4">f_c=15.91MHz</text>
<text x="276.2" y="138.4">noise</text>
<text x="282.4" y="138.4">before</text>
<text x="284.9" y="140.4">&gt;&gt;&gt;</text>
<text x="289.6" y="138.4">captured</text>
<text x="290.8" y="140.4">109kHz=BW_worst</text>
<text x="299" y="138.4">by</text>
<text x="302.3" y="138.4">the</text>
<text x="306.5" y="138.4">ADC</text>
<text x="26.2" y="147.8">Voltage</text>
<text x="34.7" y="147.8">Sense</text>
<text x="41.7" y="147.8">U</text>
<text x="84.6" y="147.8">Voltage</text>
<text x="93.1" y="147.8">Sense</text>
<text x="100.1" y="147.8">V</text>
<text x="143" y="147.8">Voltage</text>
<text x="151.5" y="147.8">Sense</text>
<text x="158.5" y="147.8">W</text>
<text x="199.1" y="147.4">Phase</text>
<text x="199.1" y="149.5">-</text>
<text x="201.8" y="149.5">Both</text>
<text x="205.9" y="147.4">Voltage</text>
<text x="207.3" y="149.5">FOC</text>
<text x="212.1" y="149.5">and</text>
<text x="214.1" y="147.4">(=/=</text>
<text x="216.8" y="149.5">6-step</text>
<text x="220.6" y="147.4">BEMF)</text>
<text x="224.7" y="149.5">require</text>
<text x="227.6" y="147.4">Sense</text>
<text x="232.5" y="149.5">the</text>
<text x="236.7" y="149.5">phase</text>
<text x="243.4" y="149.5">voltages</text>
<text x="252.5" y="149.5">to</text>
<text x="255.5" y="149.5">be</text>
<text x="258.9" y="149.5">measured</text>
<text x="269.2" y="149.5">to</text>
<text x="272.3" y="149.5">find</text>
<text x="277.1" y="149.5">BEMF,</text>
<text x="283.8" y="149.5">thus</text>
<text x="289" y="149.5">they</text>
<text x="294.1" y="149.5">CAN</text>
<text x="299" y="149.5">use</text>
<text x="303.4" y="149.5">the</text>
<text x="307.6" y="149.5">same</text>
<text x="199.1" y="151.5">hardware</text>
<text x="199.1" y="155.6">6-step</text>
<text x="207" y="155.6">Commutation:</text>
<text x="208.8" y="151.5">for</text>
<text x="212.7" y="151.5">measuring</text>
<text x="223.6" y="151.5">phase</text>
<text x="230.4" y="151.5">voltages</text>
<text x="199.1" y="157.7">-</text>
<text x="199.1" y="159.7">in-hardware</text>
<text x="199.1" y="161.8">-</text>
<text x="201.8" y="157.7">With</text>
<text x="201.8" y="161.8">This</text>
<text x="206.7" y="161.8">board</text>
<text x="206.9" y="157.7">6-step,</text>
<text x="212.2" y="159.7">(by</text>
<text x="213.3" y="161.8">will</text>
<text x="215.5" y="157.7">zero-crossings</text>
<text x="216.3" y="159.7">using</text>
<text x="217.7" y="161.8">only</text>
<text x="222.5" y="159.7">a</text>
<text x="222.8" y="161.8">support</text>
<text x="224.9" y="159.7">comparator</text>
<text x="231.1" y="161.8">SOFTWARE-based</text>
<text x="231.3" y="157.7">are</text>
<text x="235.5" y="157.7">detected</text>
<text x="236.9" y="159.7">to</text>
<text x="239.9" y="159.7">detect</text>
<text x="244.7" y="157.7">EITHER</text>
<text x="246.9" y="159.7">the</text>
<text x="249" y="161.8">zero-crossing</text>
<text x="251.1" y="159.7">crossing)</text>
<text x="252.4" y="157.7">in-software</text>
<text x="263.8" y="161.8">detection,</text>
<text x="264.9" y="157.7">(by</text>
<text x="269" y="157.7">sampling</text>
<text x="274.3" y="161.8">so</text>
<text x="277.7" y="161.8">the</text>
<text x="278.8" y="157.7">the</text>
<text x="281.8" y="161.8">associated</text>
<text x="282.9" y="157.7">voltage</text>
<text x="291" y="157.7">directly</text>
<text x="293.1" y="161.8">pins</text>
<text x="298.2" y="161.8">only</text>
<text x="299.2" y="157.7">with</text>
<text x="303.3" y="161.8">require</text>
<text x="304.2" y="157.7">ADC)</text>
<text x="309.8" y="157.7">OR</text>
<text x="311.2" y="161.8">ADCx</text>
<text x="199.1" y="163.8">and</text>
<text x="199.1" y="165.8">-</text>
<text x="199.1" y="167.9">-</text>
<text x="201.8" y="165.8">Note:</text>
<text x="201.8" y="167.9">C0G/NP0</text>
<text x="203.7" y="163.8">not</text>
<text x="207.9" y="163.8">COMPx</text>
<text x="207.9" y="165.8">Virtual</text>
<text x="211.9" y="167.9">is</text>
<text x="214.7" y="167.9">a</text>
<text x="215.2" y="165.8">Neutral</text>
<text x="217" y="167.9">MUST</text>
<text x="223.1" y="167.9">for</text>
<text x="223.3" y="165.8">Point</text>
<text x="227" y="167.9">the</text>
<text x="229.4" y="165.8">could</text>
<text x="231.1" y="167.9">capacitors</text>
<text x="235.7" y="165.8">also</text>
<text x="240.9" y="165.8">be</text>
<text x="244.3" y="165.8">determined</text>
<text x="256" y="165.8">in</text>
<text x="258.9" y="165.8">either</text>
<text x="265.5" y="165.8">SW</text>
<text x="269.4" y="165.8">or</text>
<text x="272.5" y="165.8">HW,</text>
<text x="277" y="165.8">but</text>
<text x="281.2" y="165.8">choosing</text>
<text x="290.9" y="165.8">SW</text>
<text x="294.7" y="165.8">(see</text>
<text x="299.9" y="165.8">Control</text>
<text x="308" y="165.8">sheet)</text>
<text x="210.1" y="172.9">R2/(R1+R2)</text>
<text x="223.3" y="172.9">=</text>
<text x="226" y="172.9">0.04741</text>
<text x="259.6" y="172.9">R_eq</text>
<text x="265.2" y="172.9">=</text>
<text x="268" y="172.9">R1</text>
<text x="271.6" y="172.9">||</text>
<text x="275.2" y="172.9">R2</text>
<text x="278.9" y="172.9">=</text>
<text x="281.6" y="172.9">2.1k,</text>
<text x="287.4" y="172.9">C_f</text>
<text x="291.6" y="172.9">=</text>
<text x="294.3" y="172.9">470</text>
<text x="299.1" y="172.9">pF</text>
<text x="210.1" y="175">{60}</text>
<text x="215.3" y="175">[V]</text>
<text x="219.3" y="175">-&gt;</text>
<text x="223.6" y="175">{2.845}</text>
<text x="231.9" y="175">[V]</text>
<text x="259.6" y="175">=&gt;</text>
<text x="263.9" y="175">tau</text>
<text x="268.1" y="175">=</text>
<text x="270.8" y="175">0.985</text>
<text x="277.5" y="175">us,</text>
<text x="281.4" y="175">f_c</text>
<text x="285.4" y="175">=</text>
<text x="288.1" y="175">161.6</text>
<text x="294.7" y="175">kHz</text>
</g>
<g font-size="1.3" fill="#a90000">
<text x="51.4" y="41.9">2</text>
<text x="58.4" y="38.8" transform="rotate(-90 58.4 38.8)">1</text>
<text x="119.9" y="41.9">2</text>
<text x="127" y="38.8" transform="rotate(-90 127 38.8)">1</text>
<text x="188.5" y="41.9">2</text>
<text x="195.6" y="38.8" transform="rotate(-90 195.6 38.8)">1</text>
<text x="58.4" y="46.4" transform="rotate(-90 58.4 46.4)">3</text>
<text x="127" y="46.4" transform="rotate(-90 127 46.4)">3</text>
<text x="195.6" y="46.4" transform="rotate(-90 195.6 46.4)">3</text>
<text x="58.4" y="76.9" transform="rotate(-90 58.4 76.9)">1</text>
<text x="127" y="76.9" transform="rotate(-90 127 76.9)">1</text>
<text x="195.6" y="76.9" transform="rotate(-90 195.6 76.9)">1</text>
<text x="51.4" y="80">2</text>
<text x="119.9" y="80">2</text>
<text x="188.5" y="80">2</text>
<text x="58.4" y="84.5" transform="rotate(-90 58.4 84.5)">3</text>
<text x="127" y="84.5" transform="rotate(-90 127 84.5)">3</text>
<text x="195.6" y="84.5" transform="rotate(-90 195.6 84.5)">3</text>
</g>
<g font-size="1.3" fill="#725600">
<text x="14.9" y="42.9">GHS1</text>
<text x="83.5" y="42.9">GHS2</text>
<text x="152.1" y="42.9">GHS3</text>
<text x="13.8" y="55.6">BOOT1</text>
<text x="82.4" y="55.6">BOOT2</text>
<text x="151" y="55.6">BOOT3</text>
<text x="15.1" y="61.9">OUT1</text>
<text x="78.9" y="61.9">U</text>
<text x="83.7" y="61.9">OUT2</text>
<text x="147.5" y="61.9">V</text>
<text x="152.2" y="61.9">OUT3</text>
<text x="216.1" y="61.9">W</text>
<text x="15.2" y="81">GLS1</text>
<text x="83.8" y="81">GLS2</text>
<text x="152.4" y="81">GLS3</text>
<text x="51" y="122.9">OPN_U</text>
<text x="99.3" y="122.9">OPN_V</text>
<text x="147.5" y="122.9">OPN_W</text>
<text x="66.2" y="163.5">VPHASE_U</text>
<text x="124.7" y="163.5">VPHASE_V</text>
<text x="183.1" y="163.5">VPHASE_W</text>
</g>
<g font-size="1.3" fill="#0f0f0f">
<text x="58.4" y="60.8">U</text>
<text x="127" y="60.8">V</text>
<text x="195.6" y="60.8">W</text>
<text x="63.5" y="88.8">VSHUNT_U+</text>
<text x="132.1" y="88.8">VSHUNT_V+</text>
<text x="200.7" y="88.8">VSHUNT_W+</text>
<text x="63.5" y="96.4">VSHUNT_U-</text>
<text x="132.1" y="96.4">VSHUNT_V-</text>
<text x="200.7" y="96.4">VSHUNT_W-</text>
<text x="12.8" y="121.8">VSHUNT_U+</text>
<text x="61.3" y="121.8">VSHUNT_V+</text>
<text x="109.2" y="121.8">VSHUNT_W+</text>
<text x="22.6" y="162.4">U</text>
<text x="81.3" y="162.4">V</text>
<text x="139.3" y="162.4">W</text>
</g>
</svg>
